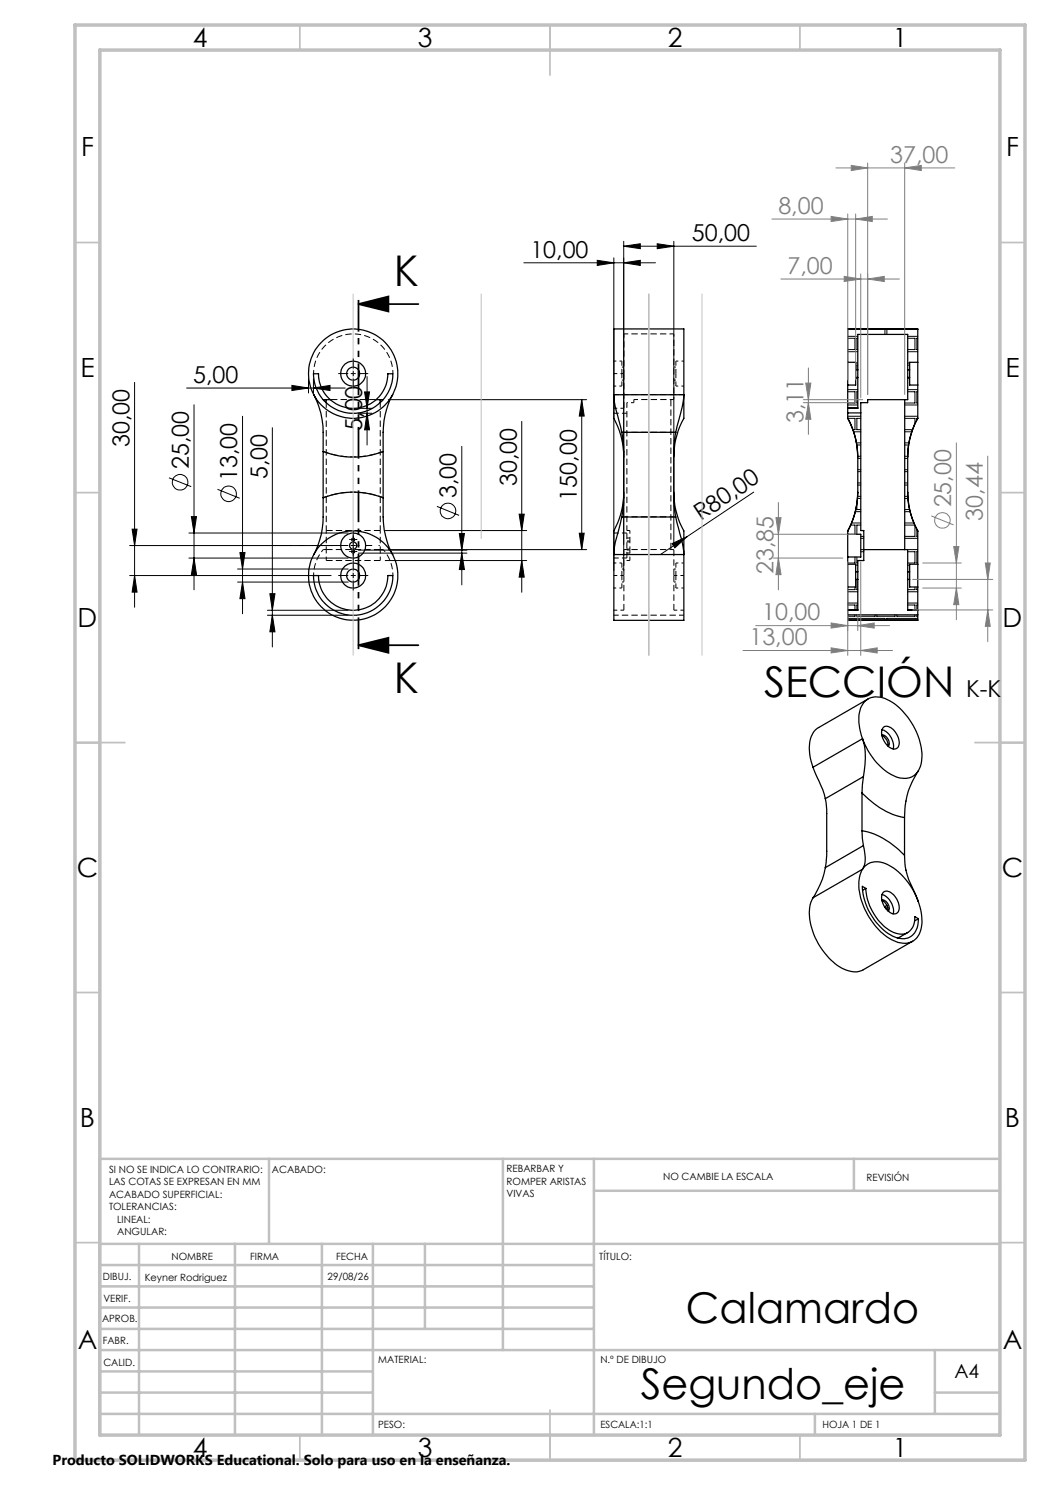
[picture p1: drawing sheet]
<svg xmlns="http://www.w3.org/2000/svg" width="210mm" height="297mm" viewBox="0 0 210 297" stroke-linecap="round" stroke-linejoin="round" font-family="sans-serif">
<g fill="none" stroke="#000" stroke-width=".2" stroke-dasharray="1.3 .6" stroke-dashoffset=".3" stroke-linecap="butt">
<path d="M124.4 74.7v2.5M124.4 72.2v2.5M135.2 74.7v2.5M135.2 72.2v2.5M136.8 78.9h-14M122.8 82.7h2.6M122.8 110.9h14M122.8 111.6h2.6M124.4 115.1v-2.5M124.4 117.6v-2.5M125.4 106.6h-2.6M135.2 115.1v-2.5"/>
<path d="M135.2 117.6v-2.5M122.8 123h14"/>
</g>
<path d="M78.6 74.7a7.9 7.9 0 0 0-7.9-7.9 7.9 7.9 0 0 0-8 7.9M124.8 74.7h-2M122.8 81.7h2M65.3 109.9v-3.8M76.1 106.1v3.8M124.8 115.1h-2M126 106.1v3.8M126 112.1h-1.2M136.8 115.1h-2M122.8 122h2M134.8 122h2" fill="none" stroke="#000" stroke-width=".2" stroke-dasharray="1.3 .6" stroke-dashoffset=".6" stroke-linecap="butt"/>
<path d="M126.8 79.9h8M134.8 66.8h-10M124.8 109.9h10" fill="none" stroke="#000" stroke-width=".2" stroke-dasharray="1.3 .6" stroke-dashoffset=".4" stroke-linecap="butt"/>
<path d="M134.2 79.9v30M124.8 109.9v5.2M134.8 115.1v-5.2" fill="none" stroke="#000" stroke-width=".2" stroke-dasharray="1.3 .6" stroke-dashoffset="-.1" stroke-linecap="butt"/>
<path d="M134.8 66.8v13.1M126.8 80.5h-1.4M62.7 115.1a7.9 7.9 0 0 1 2-5.2M76.7 109.9a7.9 7.9 0 0 1 1.9 5.2" fill="none" stroke="#000" stroke-width=".2" stroke-dasharray="1.3 .6" stroke-dashoffset=".7" stroke-linecap="butt"/>
<g fill="none" stroke="#000" stroke-width=".2" stroke-dasharray="1.3 .6" stroke-linecap="butt">
<path d="M124.4 76h.4M124.8 74.7v7M124.8 73.4h-.4M134.8 76h.4M135.2 73.4h-.4M124.4 86.5h10.8M126.8 80.5v-.6M64.7 109.9h.6M65.3 106.1h10.8M76.1 109.9h.6M76.1 112.1h-10.8M76.1 109.9h-10.8"/>
<path d="M124.4 116.4h.4M124.8 115.1v6.9M124.8 113.8h-.4M125.4 111.6v-5M125.4 109.8h.6M125.4 108.2h.6M125.4 110.6h.6M126 106.1h-.6M126 108.4h-.6M126 107.6h-.6M126 110h-.6M134.8 116.4h.4"/>
<path d="M135.2 103.4h-10.8M135.2 113.8h-.4M134.8 122v-6.9"/>
</g>
<path d="M124.8 74.7v-7.9M65.3 112.1v-2.2M76.1 109.9v2.2M126 109.9v2.2" fill="none" stroke="#000" stroke-width=".2" stroke-dasharray="1.3 .6" stroke-dashoffset=".5" stroke-linecap="butt"/>
<path d="M64.7 90.3a16.7 16.7 0 0 0 12 0M65.3 80.5v25.6M76.1 80.5v25.6M76.7 99.5a16.7 16.7 0 0 0-12 0M125.4 80.5v25.6" fill="none" stroke="#000" stroke-width=".2" stroke-dasharray="1.3 .6" stroke-dashoffset=".2" stroke-linecap="butt"/>
<path d="M122.8 77.2h1.6M124.4 72.2h-1.6M135.2 77.2h1.6M136.8 72.2h-1.6M122.8 117.6h1.6M124.4 112.6h-1.6M135.2 117.6h1.6M136.8 112.6h-1.6" fill="none" stroke="#000" stroke-width=".2" stroke-dasharray="1.3 .6" stroke-dashoffset=".8" stroke-linecap="butt"/>
<g fill="none" stroke="#000" stroke-width=".25">
<path d="M62.7 74.8h1a6.9 6.9 0 0 0 6.9 6.9 6.9 6.9 0 0 0 7-6.9h1a7.9 7.9 0 0 1-8 7.9 7.9 7.9 0 0 1-7.9-7.9zM62.8 78.9a16.9 16.9 0 0 1 1.8 9.5v1.9M62.8 78.9a8.9 8.9 0 0 0 15.7 0M62.8 78.9a8.9 8.9 0 0 1 7.8-13.1 8.9 8.9 0 0 1 7.9 13.1M64.6 79.9h1.4M65.2 79.9v.6M75.2 79.9h1.4M76 79.9v.6M78.5 78.9a17.3 17.3 0 0 0-1.9 9.5v1.9M122.8 78.9v4.6a17.3 17.3 0 0 1 1.9 7.9M122.8 78.9v-13.1h14v13.1M122.8 78.9l.2 2.3 1.4 5.3"/>
<path d="M122.8 78.9h14M136.8 78.9v4.6a16.5 16.5 0 0 0-2 7.9M136.8 78.9l-.3 2.4-1.4 5.2M169.5 65.9h14.1M169.5 72.5v4.5M169.5 72.5h1.6v1.5M169.5 65.9v6.6M169.5 77v4.7M171.1 74v1.5M171.1 75.5v1.5h-1.6M171.1 75.5h.5M171.1 74h.5"/>
<path d="M171.6 74v1.5M171.6 75.5v6.2h-2.1M171.6 74v-7.1h9.9v7.1M180.9 79.9v30M181.5 75.5v4.4h-8v.6h-1.3v2.1M181.5 74v1.5M181.5 75.5h.4M181.5 74h.4M181.9 74v1.5M181.9 75.5v1.5h1.7M183.6 77v6.7a16.1 16.1 0 0 0-2.1 7.7M183.6 72.5v4.5"/>
<path d="M183.6 65.9v6.6M183.6 72.5h-1.7v1.5M64.6 90.3a17 17 0 0 0 12 0M64.6 99.6a28.6 28.6 0 0 1-.6 8.3l-1.2 3M64.6 99.6a16.5 16.5 0 0 1 12 0M64.6 90.3v9.3M76.6 99.6a26.4 26.4 0 0 0 1.1 9.5l.8 1.8M76.6 90.3v9.3M124.4 86.5l.3 2.8v11.2l-.3 2.9M124.4 86.5h10.7M124.7 98.4a16.8 16.8 0 0 1-1.9 7.9v4.6M134.8 98.4a17.4 17.4 0 0 0 2 7.9v4.6"/>
<path d="M135.1 86.5l-.3 3.8v9.3l.3 3.8M169.5 82.6v1.1a16.1 16.1 0 0 1 2.1 7.7M169.5 83.6a16.5 16.5 0 0 1 2.1 7.8v7.1a16.4 16.4 0 0 1-2.1 7.8M169.5 81.7v.9M169.5 81.6h2.1M169.5 82.6h2.7M171.6 98.4a16.6 16.6 0 0 1-2.1 7.8v.7M172.2 82.6v23.5h.6v6h-1.2v2.3M181.5 98.4a15.6 15.6 0 0 0 2.1 7.8v6.7M183.6 83.6a16.4 16.4 0 0 0-2.1 7.8v7.1a16.5 16.5 0 0 0 2.1 7.8M62.7 115.1h1a6.9 6.9 0 0 0 6.9 7 6.9 6.9 0 0 0 7-7h1a7.9 7.9 0 0 1-8 7.9 7.9 7.9 0 0 1-7.9-7.9zM62.8 110.9a8.9 8.9 0 0 1 15.7 0"/>
<path d="M62.8 110.9a8.9 8.9 0 0 0 7.8 13.1 8.9 8.9 0 0 0 7.9-13.1M122.8 110.9v13.2h14v-13.2M122.8 110.9h14M124.4 103.4l-1.4 5.1-.2 2.4M124.4 103.4h10.7M135.1 103.4l1.4 5.3 .3 2.2M169.5 106.9v4.5M169.5 112.9v4.5M169.5 112.9h1.6v1.5M169.5 111.4v1.5M169.5 117.4v4.6M169.5 106.9h2.7v4.5h-2.7"/>
<path d="M171.1 114.4v1.5M171.1 115.9v1.5h-1.6M171.1 115.9h.5M171.1 114.4h.5M171.6 114.4v1.5M171.6 115.9v6.1M172.8 109.9h8.7v4.5M181.5 114.4v1.5M181.5 115.9h.4M181.5 115.9v6.1M181.5 114.4h.4M181.9 114.4v1.5"/>
<path d="M181.9 115.9v1.5h1.7M183.6 112.9v4.5M183.6 117.4v4.6M183.6 112.9h-1.7v1.5M169.5 122v.1M169.5 124h14.1M169.5 122.1v.9M169.5 123v1M169.5 122h2.1M169.5 123h14.1M171.6 122l-2.1 .1M173.6 139.8l-9.9 5.7a4.6 4.6 0 0 0-1.8 4.6l.2 1.7 .5 1.7"/>
<path d="M181.5 122l2.1 .1M181.5 122h2.1M183.6 122v.1M183.6 122.1v.9M183.6 123v1M162.6 153.5l2 4.5 .5 1.7M165.1 159.7l.2 2.2v9.1l-.2 2.5M172.4 158.6a15.9 15.9 0 0 0 8.5 4.9M172.4 158.6v7.6M172.5 147.7a14 14 0 0 1 .2 7.6M172.5 147.7a12.5 12.5 0 0 0 7.1 7.8 3.4 3.4 0 0 0 4.1-1.3M172.5 147.7a8.2 8.2 0 0 1 0-6.8 3.6 3.6 0 0 1 4.9-1 13.4 13.4 0 0 1 6.9 12.2l-.2 1-.4 1.1"/>
<path d="M172.5 147.7l-9.9 5.8M172.7 155.3l-.3 3.3M172.7 155.3l-7.6 4.4M176.4 147a1.6 1.6 0 0 1 1.4 2l-.1 .3M176.4 145.9a3.5 3.5 0 0 1 2.2 3.9M176.4 147.2a1.9 1.9 0 0 1 1.2 2M176.7 145.4a1.62 1.62 0 0 1 2.1 .7 3 3 0 0 1 .7 3.4 1.57 1.57 0 0 1-2.3-.7 3 3 0 0 1-.6-3.2zM183.7 154.2a15.4 15.4 0 0 0-2.8 9.3M162.6 179.6a8.2 8.2 0 0 0 0 6.8 13.5 13.5 0 0 0 6.2 7.4 4 4 0 0 0 3.8 .2l9.9-5.8M165.1 173.5a17.5 17.5 0 0 1-2.5 6.1M172.4 166.2l.3 2.9M172.4 166.2a15.6 15.6 0 0 1 8.5 4.9"/>
<path d="M172.5 173.8a8.5 8.5 0 0 0 .2 7.5 12.5 12.5 0 0 0 6.9 7.2 3.5 3.5 0 0 0 4.7-3.4 10.4 10.4 0 0 0-.6-4.8M172.5 173.8a3.8 3.8 0 0 1 5.4-.7 13.7 13.7 0 0 1 5.8 7.2M172.5 173.8l-9.9 5.8M172.7 169.1l.3 3-.1 .9-.4 .8M172.7 169.1l-7.6 4.4M173.2 177.7a10.4 10.4 0 0 0 5.9 8.9 2.78 2.78 0 0 0 3.9-2.8v-.5l.7 .5M173.2 177.7l-.7-.4a12.3 12.3 0 0 0 6 9.9 3.2 3.2 0 0 0 4.8-1.3l.3-.8 .1-1.3M173.2 177.7l-.7 .3M176.4 178.9a3.6 3.6 0 0 1 2.2 3.9M176.6 178.6a1.34 1.34 0 0 1 2 .3 3.4 3.4 0 0 1 1.1 3.4 1.3 1.3 0 0 1-2-.1 3.3 3.3 0 0 1-1.1-3.6zM180.9 171.1a14.2 14.2 0 0 0 2.1 7.4l.7 1.8M180.9 163.5v7.6"/>
<path d="M176.4 180a1.56 1.56 0 0 1 1.3 2.2M176.4 180.2a1.9 1.9 0 0 1 1.2 1.9M177.4 181.1l-.5 .3M177.5 181.5l-.4 .2M181.5 186.5l-2 1.1M183.7 183.8l-.8 .4"/>
<circle cx="70.6" cy="74.7" r="1.3"/>
<circle cx="70.6" cy="74.7" r="2.5"/>
<circle cx="70.6" cy="115.1" r="1.3"/>
<circle cx="70.6" cy="109.1" r="2.5"/>
<circle cx="70.6" cy="115.1" r="2.5"/>
<circle cx="70.6" cy="110.3" r=".31"/>
<circle cx="70.6" cy="107.9" r=".31"/>
<circle cx="70.6" cy="109.1" r=".72"/>
</g>
<path d="M75.2 79.9h-9.1" fill="none" stroke="#000" stroke-width=".2" stroke-dasharray="1.3 .6" stroke-dashoffset="-.2" stroke-linecap="butt"/>
<g fill="none" stroke="#000" stroke-width=".2">
<path d="M104.8 52.6h26.3M119.5 52.1l3.3 .5-3.3 .5zM122.8 51.6v62.5M124.7 49.2l3.4-.4v.9zM124.7 52.6l3.4-.5v1zM124.7 48.3v65.8M124.7 49.2h26.6M131.4 48.8l3.4 .4-3.4 .5zM134.8 48.3v60.6M26.9 76.5v45M37.3 77.6h31.7M58.4 77.1l3.3 .5-3.3 .5z"/>
<path d="M61.7 75.7v2.9M62.7 77.6l3.3-.5v1zM62.7 75.7v2.9M72.9 78.4h1l-.5 3.3zM73.4 75.3v13.7M77.6 79.9h39.7M116.3 79.9l.5 3.3h-.9zM116.3 79.9v30M169.5 67.7h1.5v2.2h-1.5M169.5 78.3h1.5v2.3h-1.5M169.5 77.9h2.1M169.5 67.3h2.1"/>
<path d="M169.5 70.3h2.1M171.1 75.7h.5M171.1 72.6h.5M171.6 67.7h-.2v2.2h.2M171.6 73h-.2v1M171.6 78.3h-.2v2.3h.2M177 65.9v1M177.4 65.9v1M181.5 67.7h1.5v2.2h-1.5M181.5 78.3h1.5v2.3h-2.1M181.5 77.9h2.1M181.5 75.7h.4"/>
<path d="M181.5 67.3h2.1M181.5 72.6h.4M181.5 70.3h2.1M181.5 73h.4M183.6 67.7h-.2v2.2h.2M183.6 78.3h-.2v2.3h.2M33.8 95.6l4.4 1.7M38.8 81v37M43.5 97.9l4.4 1.8M48.5 83.3v39.5M54.5 85.5v43.9M71.6 81.7h2.8"/>
<path d="M71.6 82.7h2.8M73.4 82.7l.5 3.3h-1zM92.4 89.3v27.7M104.4 84.3v34.2M150.7 98.4l-18.5 12.4M169.5 83.3h2.7M169.5 81h2.1M169.6 83.7h1.4v2.2h-.5M170.7 86.4h1.5M171.3 88.6h.9M171.5 99.7h.7M171.5 99.3h.7"/>
<path d="M171.5 91.3h.7M171.6 93.9h.6M171.6 91.7h.6M171.6 97h.6M171.6 96.6h.6M171.6 94.3h.6M172.2 83.7h-.8v2.2h.8M172.2 89h-.8v.2M180.9 83.7h2.1v1M180.9 83.3h2.7M180.9 88.6h.9M180.9 93.9h.6"/>
<path d="M180.9 99.3h.7M180.9 86.4h1.5M180.9 91.7h.6M180.9 97h.6M180.9 85.9h1.7M180.9 91.3h.6M180.9 96.6h.6M180.9 89h.9M180.9 94.3h.6M180.9 99.7h.7M180.9 81h2.7M183.5 83.7h-.1v.3"/>
<path d="M25.9 109.1h40.7M25.9 115.1h40.3M26.4 105.8h1l-.5 3.3zM26.9 115.1l.5 3.3h-1zM37.8 111.6h31.8M37.8 106.6h31.8M38.3 103.3h1l-.5 3.3zM38.8 111.6l.5 3.3h-1zM47.5 116.4h22.1M47.5 113.8h22.1M48 110.5h1l-.5 3.3zM48.5 116.4l.5 3.3h-1z"/>
<path d="M54 118.7h1l-.5 3.4zM71.6 110.6h21.8M71.6 110h21.8M77 112.1h28.3M77 106.1h28.3M77.6 109.9h39.7M87.4 101.3l4.4 1.8M91.9 106.7h1l-.5 3.3zM92.4 110.6l.5 3.3h-1zM103.8 102.8h1l-.4 3.3zM104.4 112.1l.4 3.3h-1zM115.9 106.6h.9l-.5 3.3z"/>
<path d="M134.4 108.7l3-1.4-2.4 2.3zM169.5 118.4h2.1M170.1 105h.9v1.9M170.3 104.6h1.9M171 117.4v.5h-1.5M171 111.4v1.2h-1.5M171.1 102.3h1.1M171.1 113h.5M171.4 115.9v2h.2M171.4 100.4v1.5h.8M171.4 111.4v1.2h.2M172.2 105h-.8v1.9"/>
<path d="M172.2 109.9h.6M172.2 107.7h.6M172.2 107.3h.6M172.2 110.3h.6M180.9 104.6h1.9M180.9 102.3h1.1M180.9 107.7h2.7M180.9 101.9h1M180.9 105h2M181.5 118.4h2.1M181.5 110.3h1.5v2.3h-1.5M181.5 109.9h2.1"/>
<path d="M181.5 113h.4M183 117.4v.5h-1.5M183 105.2v2.1h-2.1M183.4 117.4v.5h.2M183.4 105.9v1.4h.2M183.6 110.3h-.2v2.3h.2M53.5 122.1h16.1M53.5 123h16.1M54.5 123l.5 3.4h-1zM169.5 120.6h2.1M169.5 121h1.5v1M169.5 123.7h7.5v.3"/>
<path d="M171 123v.3h-1.5M171.4 123v.3h3.6v-.3M171.6 121h-.2v1M175.4 123v.3h3.6v-.3M179.4 123v.3h3.6v-.3M181.5 120.6h2.1M181.5 121h1.5v1M183.4 123v.3h.2M183.6 121h-.2v1M183.6 123.7h-6.2v.3"/>
<circle cx="36" cy="96.4" r="1.55"/>
<circle cx="45.7" cy="98.8" r="1.56"/>
<circle cx="89.6" cy="102.2" r="1.55"/>
</g>
<g fill="none" stroke="#c0c0c0" stroke-width=".35">
<path d="M60 5v5M110 5v10M160 5v5M15 48.5h5M200 48.5h5M15 98.5h5M200 98.5h5M15 148.5h10M195 148.5h10M15 198.5h5M200 198.5h5M15 248.5h5"/>
<path d="M200 248.5h5M60 287v5M110 282v10M160 287v5"/>
</g>
<g fill="none" stroke="#c0c0c0" stroke-width=".5">
<path d="M53.8 231.8v17M100.6 231.8v38.2M118.8 231.8v55.2M118.8 238.2h81.2M170.8 231.8v6.4M200 231.8h-180v55.2M20 248.8h180M20 257.3h98.8M20 253h98.8M27.8 248.8v38.2M47 248.8v38.2M64.4 248.8v38.2"/>
<path d="M74.6 248.8v38.2M85 248.8v17M20 265.8h98.8M20 261.5h98.8M20 278.5h54.6M20 274.3h54.6M20 270h180M187 278.5h13M187 270v12.8M20 282.8h180M163 282.8v4.2"/>
</g>
<path d="M15 5h190v287h-190zM20 10h180v277h-180z" fill="none" stroke="#c0c0c0" stroke-width=".7"/>
<g fill="#000">
<path d="M119.5 52.1l3.3 .5-3.3 .5zM124.7 49.2l3.4-.4v.9zM124.7 52.6l3.4-.5v1zM131.4 48.8l3.4 .4-3.4 .5zM58.4 77.1l3.3 .5-3.3 .5zM62.7 77.6l3.3-.5v1zM71.7 60.8l6-1.5v3zM116.3 79.9l.5 3.3h-.9zM72.9 78.4h1l-.5 3.3zM73.4 82.7l.5 3.3h-1zM26.4 105.8h1l-.5 3.3zM26.9 115.1l.5 3.3h-1z"/>
<path d="M38.8 111.6l.5 3.3h-1zM38.3 103.3h1l-.5 3.3zM48.5 116.4l.5 3.3h-1zM48 110.5h1l-.5 3.3zM92.4 110.6l.5 3.3h-1zM91.9 106.7h1l-.5 3.3zM104.4 112.1l.4 3.3h-1zM103.8 102.8h1l-.4 3.3zM115.9 106.6h.9l-.5 3.3zM134.4 108.7l3-1.4-2.4 2.3zM54 118.7h1l-.5 3.4zM54.5 123l.5 3.4h-1z"/>
<path d="M71.7 129l6-1.4v3z"/>
</g>
<path d="M70.6 58.8v72.3M96.2 58.8v48.9M129.8 58.8v72.3M140.4 58.8v72.3" fill="none" stroke="#c0c0c0" stroke-width=".2"/>
<path d="M71.7 60.8l6-1.5v3zM71.7 60.8h12M71.7 129l6-1.4v3zM71.7 129h12" fill="none" stroke="#000" stroke-width=".35"/>
<path d="M154.7 111.6h13.9M154.7 106.9h16.4M155.7 111.6l.5 3.3h-1zM155.7 100.5v17.5" fill="none" stroke="#808080" stroke-width=".2"/>
<g fill="none" stroke="#000" stroke-width=".2" stroke-dasharray="15.2 1.3 1.3 1.3" stroke-linecap="butt">
<path d="M69.7 74.7h-2M70.7 74.7v-.5M70.7 74.7h-.5M70.7 74.7v.5M70.7 74.7h.5M70.7 73.7v-2M70.7 75.7v2M71.7 74.7h2M69.7 115.1h-2M70.2 110.3h-.3M70.2 107.9h-.3M70.7 115.1v-.5"/>
<path d="M70.7 115.1h-.5M70.7 115.1v.5M70.7 115.1h.5M70.7 114.1v-2M70.7 116.1v2M70.7 109.1v-.5M70.7 109.1h-.5M70.7 109.1v.5M70.7 109.1h.5M70.7 108.1v-2M70.7 110.1v2M70.7 110.3v-.5"/>
<path d="M70.7 110.3h-.5M70.7 110.3v.5M70.7 110.3h.5M70.7 109.8v-.3M70.7 110.8v.3M70.7 107.9v-.5M70.7 107.9h-.5M70.7 107.9v.5M70.7 107.9h.5M70.7 107.4v-.3M70.7 108.4v.3M71.2 110.3h.3"/>
<path d="M71.2 107.9h.3M71.7 115.1h2"/>
</g>
<path d="M69.7 109.1h-15.7" fill="none" stroke="#000" stroke-width=".2" stroke-dasharray="15.2 1.3 1.3 1.3" stroke-dashoffset="7.8" stroke-linecap="butt"/>
<path d="M71.7 109.1h4.3" fill="none" stroke="#000" stroke-width=".2" stroke-dasharray="15.2 1.3 1.3 1.3" stroke-dashoffset="15" stroke-linecap="butt"/>
<path d="M71.7 58.8v72.2" fill="none" stroke="#000" stroke-width=".35" stroke-dasharray="6.3 1.3 1.3 1.3 1.3 1.3" stroke-dashoffset="-1.2" stroke-linecap="butt"/>
<path d="M155.7 111.6l.5 3.3h-1z" fill="#808080"/>
<path d="M155.2 103.5h1l-.5 3.4z" fill="none" stroke="#808080" stroke-width=".2"/>
<path d="M155.2 103.5h1l-.5 3.4z" fill="#808080"/>
<g fill="none" stroke="#808080" stroke-width=".2">
<path d="M191.3 88.6v35.4M184.5 112.6h7.8M184.5 117.6h7.8M186.3 103.2l4.4 1.8M190.7 109.3h1.1l-.5 3.3z"/>
<circle cx="188.5" cy="104.1" r="1.55"/>
</g>
<path d="M190.7 109.3h1.1l-.5 3.3z" fill="#808080"/>
<path d="M191.3 117.6l.5 3.3h-1.1z" fill="none" stroke="#808080" stroke-width=".2"/>
<path d="M191.3 117.6l.5 3.3h-1.1z" fill="#808080"/>
<path d="M197.6 91.2v37.1M182.5 115.9h16M197.1 112.6h.9l-.4 3.3zM182.5 122h16" fill="none" stroke="#808080" stroke-width=".2"/>
<path d="M197.1 112.6h.9l-.4 3.3z" fill="#808080"/>
<path d="M197.6 122l.4 3.3h-.9z" fill="none" stroke="#808080" stroke-width=".2"/>
<path d="M197.6 122l.4 3.3h-.9z" fill="#808080"/>
<path d="M154.4 43.8h23.1M166.2 43.3l3.3 .5-3.3 .5zM169.5 42.8v33.2M171.1 42.8v33.2" fill="none" stroke="#808080" stroke-width=".2"/>
<path d="M166.2 43.3l3.3 .5-3.3 .5z" fill="#808080"/>
<path d="M171.1 43.8l3.3-.5v1z" fill="none" stroke="#808080" stroke-width=".2"/>
<path d="M171.1 43.8l3.3-.5v1z" fill="#808080"/>
<path d="M169.5 112.4v18.7M172.2 112.4v18.7M148.6 130.1h29.9M172.2 130.1l3.2-.5v1z" fill="none" stroke="#808080" stroke-width=".2"/>
<path d="M172.2 130.1l3.2-.5v1z" fill="#808080"/>
<path d="M166.2 129.6l3.3 .5-3.3 .5z" fill="none" stroke="#808080" stroke-width=".2"/>
<path d="M166.2 129.6l3.3 .5-3.3 .5z" fill="#808080"/>
<path d="M151.1 125.1h26.8M166.2 124.6l3.3 .5-3.3 .5zM169.5 123v3.1M171.6 123v3.1" fill="none" stroke="#808080" stroke-width=".2"/>
<path d="M166.2 124.6l3.3 .5-3.3 .5z" fill="#808080"/>
<path d="M171.6 125.1l3.2-.5v1z" fill="none" stroke="#808080" stroke-width=".2"/>
<path d="M171.6 125.1l3.2-.5v1z" fill="#808080"/>
<path d="M167.2 33.6h23.8M173.5 32.6v46.3M180.9 33.6l3.4-.5v1zM180.9 32.6v46.3" fill="none" stroke="#808080" stroke-width=".2"/>
<path d="M180.9 33.6l3.4-.5v1z" fill="#808080"/>
<path d="M170.3 33.1l3.2 .5-3.2 .5z" fill="none" stroke="#808080" stroke-width=".2"/>
<path d="M170.3 33.1l3.2 .5-3.2 .5z" fill="#808080"/>
<path d="M156.2 55.8h23.7M168.8 55.3l3.4 .5-3.4 .5zM172.2 54.8v24.7M173.5 54.8v24.1" fill="none" stroke="#808080" stroke-width=".2"/>
<path d="M168.8 55.3l3.4 .5-3.4 .5z" fill="#808080"/>
<path d="M173.5 55.8l3.3-.5v1z" fill="none" stroke="#808080" stroke-width=".2"/>
<path d="M173.5 55.8l3.3-.5v1z" fill="#808080"/>
<path d="M160.7 79.9h11.8M161.1 76.6h1.1l-.5 3.3zM161.7 73.6v13.3M160.7 80.5h10.4" fill="none" stroke="#808080" stroke-width=".2"/>
<path d="M161.1 76.6h1.1l-.5 3.3z" fill="#808080"/>
<path d="M161.7 80.5l.5 3.4h-1.1z" fill="none" stroke="#808080" stroke-width=".2"/>
<path d="M161.7 80.5l.5 3.4h-1.1z" fill="#808080"/>
<g font-size="8.5">
<text x="78.8" y="57.1">K</text>
<text x="78.8" y="138.6">K</text>
<text x="152.8" y="139.4">SECCIÓN</text>
<text x="137.2" y="264.5">Calamardo</text>
<text x="128.1" y="279.7">Segundo_eje</text>
</g>
<g font-size="5.3">
<text x="38.5" y="9.5">4</text>
<text x="83.5" y="9.5">3</text>
<text x="133.5" y="9.5">2</text>
<text x="178.5" y="9.5">1</text>
<text x="16.2" y="31.2">F</text>
<text x="201.2" y="31.2">F</text>
<text x="16.1" y="75.5">E</text>
<text x="201.1" y="75.5">E</text>
<text x="15.5" y="125.5">D</text>
<text x="200.5" y="125.5">D</text>
<text x="15.4" y="175.5">C</text>
<text x="200.4" y="175.5">C</text>
<text x="16" y="225.5">B</text>
<text x="201" y="225.5">B</text>
<text x="15.5" y="269.7">A</text>
<text x="200.5" y="269.7">A</text>
<text x="38.5" y="291.5">4</text>
<text x="83.5" y="291.5">3</text>
<text x="133.5" y="291.5">2</text>
<text x="178.5" y="291.5">1</text>
</g>
<g font-size="4.7" fill="#808080">
<text x="178.1" y="32.6">37,00</text>
<text x="155.7" y="42.8">8,00</text>
<text x="157.5" y="54.8">7,00</text>
<text x="160.7" y="84.6" transform="rotate(-90 160.7 84.6)">3,11</text>
<text x="190.2" y="101.5" transform="rotate(-90 190.2 101.5)">25,00</text>
<text x="196.6" y="104.1" transform="rotate(-90 196.6 104.1)">30,44</text>
<text x="154.7" y="114.8" transform="rotate(-90 154.7 114.8)">23,85</text>
<text x="152.4" y="124.1">10,00</text>
<text x="149.9" y="129.1">13,00</text>
</g>
<g font-size="4.7">
<text x="106.1" y="51.5">10,00</text>
<text x="138.4" y="48.2">50,00</text>
<text x="38.6" y="76.6">5,00</text>
<text x="25.9" y="89.4" transform="rotate(-90 25.9 89.4)">30,00</text>
<text x="72.4" y="86.2" transform="rotate(-90 72.4 86.2)">5,00</text>
<text x="37.7" y="93.9" transform="rotate(-90 37.7 93.9)">25,00</text>
<text x="53.5" y="95.9" transform="rotate(-90 53.5 95.9)">5,00</text>
<text x="47.5" y="96.2" transform="rotate(-90 47.5 96.2)">13,00</text>
<text x="91.3" y="99.6" transform="rotate(-90 91.3 99.6)">3,00</text>
<text x="103.4" y="97.2" transform="rotate(-90 103.4 97.2)">30,00</text>
<text x="115.4" y="100.1" transform="rotate(-90 115.4 100.1)">150,00</text>
<text x="140.1" y="104.3" transform="rotate(-34 140.1 104.3)">R80,00</text>
<text x="193.2" y="139.4">K-K</text>
</g>
<text font-size="3.9" x="190.9" y="275.5">A4</text>
<text font-size="2.9" x="10.5" y="292.9">Producto SOLIDWORKS Educational. Solo para uso en la enseñanza.</text>
<g font-size="2">
<text x="21.8" y="234.6">SI NO SE INDICA LO CONTRARIO:</text>
<text x="21.8" y="237.1">LAS COTAS SE EXPRESAN EN MM</text>
<text x="21.8" y="239.6">ACABADO SUPERFICIAL:</text>
<text x="54.4" y="234.6">ACABADO:</text>
<text x="101.3" y="234.5">REBARBAR Y</text>
<text x="101.3" y="237">ROMPER ARISTAS</text>
<text x="101.3" y="239.5">VIVAS</text>
<text x="132.6" y="236">NO CAMBIE LA ESCALA</text>
<text x="173.3" y="236.2">REVISIÓN</text>
<text x="21.8" y="242.1">TOLERANCIAS:</text>
<text x="23.4" y="244.6">LINEAL:</text>
<text x="23.4" y="247.1">ANGULAR:</text>
<text x="34.3" y="252">NOMBRE</text>
<text x="50" y="251.9">FIRMA</text>
<text x="67.2" y="251.9">FECHA</text>
<text x="119.9" y="251.9">TÍTULO:</text>
<text x="20.6" y="256.1">DIBUJ.</text>
<text x="28.9" y="256.1">Keyner Rodriguez</text>
<text x="65.5" y="255.9">29/08/26</text>
<text x="20.7" y="260.3">VERIF.</text>
<text x="20.4" y="264.4">APROB.</text>
<text x="20.5" y="268.8">FABR.</text>
<text x="20.7" y="273.1">CALID.</text>
<text x="75.6" y="272.5">MATERIAL:</text>
<text x="120.1" y="272.5">N.º DE DIBUJO</text>
<text x="75.6" y="285.5">PESO:</text>
<text x="120.1" y="285.6">ESCALA:1:1</text>
<text x="164.5" y="285.6">HOJA 1 DE 1</text>
</g>
</svg>
